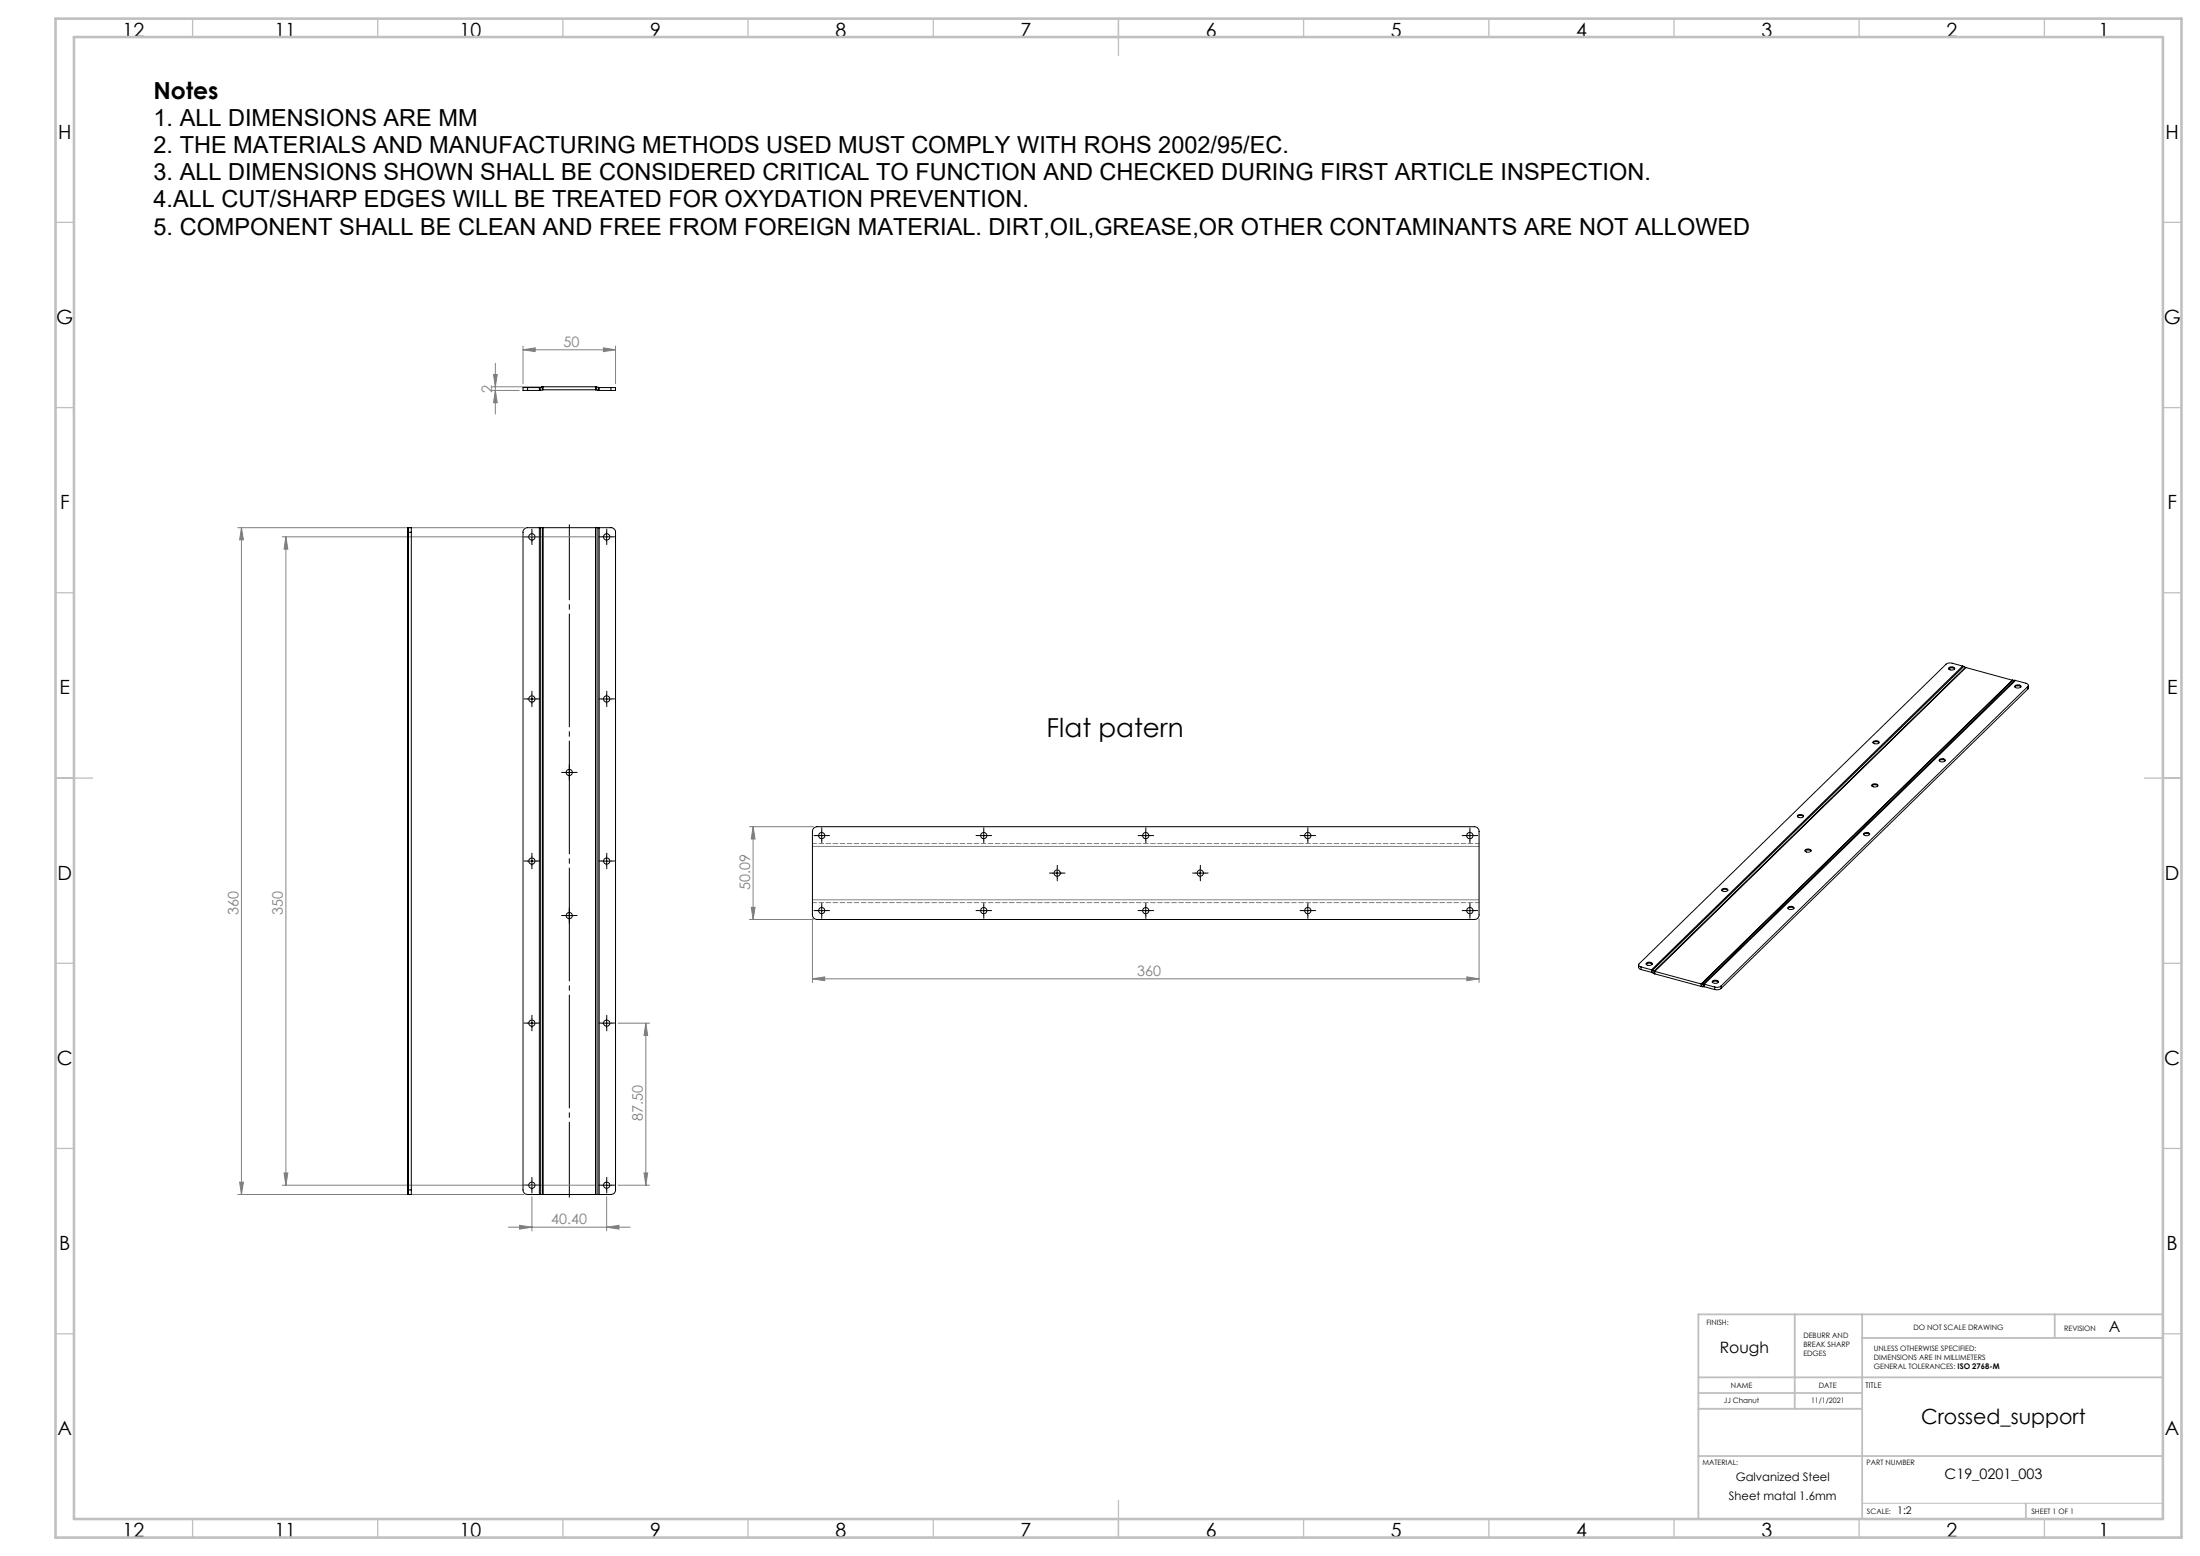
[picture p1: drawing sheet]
<svg xmlns="http://www.w3.org/2000/svg" width="594mm" height="420mm" viewBox="0 0 594 420" stroke-linecap="round" stroke-linejoin="round" font-family="sans-serif">
<g fill="none" stroke="#808080" stroke-width=".27">
<path d="M133.7 98.1v13.6M141.2 94.4l3.3-.5v1zM141.2 93.4v10.2M141.2 94.4h25M162.9 93.9l3.3 .5-3.3 .5zM166.2 93.4v10.2M132.8 105.4h7.4M132.8 104.4h12.8M133.2 101.1h1.1l-.6 3.3zM133.7 105.4l.6 3.3h-1.1zM64.2 142.4h77.3M65.2 142.4l.5 3.3h-1z"/>
<path d="M65.2 142.4v180M76.2 144.9h84.5M77.2 144.9l.5 3.3h-1zM77.2 144.9v175M202.4 223.1h17.2M203.3 223.1v25.1M203.3 223.1l.6 3.4h-1.1zM219.4 228.5h179.9M202.4 248.2h17.2M202.8 244.9h1.1l-.6 3.3zM219.4 242.9h179.9M219.4 247.9v17.3"/>
<path d="M399.3 247.9v17.3M166.9 276.2h8.5M174.4 276.2l.5 3.3h-1zM174.4 276.2v43.7M219.4 264.2l3.3-.5v1zM219.4 264.2h179.9M396.1 263.7l3.2 .5-3.2 .5zM64.7 319.1h1l-.5 3.3zM76.2 319.9h84.5M76.7 316.6h1l-.5 3.3zM166.9 319.9h8.5M173.9 316.6h1l-.5 3.3z"/>
<path d="M64.2 322.4h77.3M137.3 331.2h32.8M140.3 330.7l3.3 .5-3.3 .6zM143.6 323v9.3M163.8 331.2l3.3-.5v1.1zM163.8 323v9.3"/>
</g>
<path d="M153.7 323.2v-181.5" fill="none" stroke="#000" stroke-width=".27" stroke-dasharray="30.5 1.3 1.3 1.3" stroke-dashoffset="10.2"/>
<g fill="none" stroke="#000" stroke-width=".27" stroke-dasharray="30.5 1.3 1.3 1.3">
<path d="M142.4 144.9h-.9M143.6 143.7v-.9M143.6 146.2v.8M144.9 144.9h.8M162.6 144.9h-.9M163.8 143.7v-.9M163.8 146.2v.8M165.1 144.9h.8M142.4 188.7h-.9M143.6 187.4v-.8M143.6 189.9v.9M144.9 188.7h.8"/>
<path d="M162.6 188.7h-.9M163.8 187.4v-.8M163.8 189.9v.9M165.1 188.7h.8M152.5 208.5h-.9M153.7 207.2v-.8M153.7 209.7v.9M155 208.5h.8M142.4 232.4h-.9M143.6 231.2v-.9M143.6 233.7v.8M144.9 232.4h.8"/>
<path d="M162.6 232.4h-.9M163.8 231.2v-.9M163.8 233.7v.8M165.1 232.4h.8M220.6 225.5h-.8M221.9 224.3v-.9M221.9 226.8v.8M223.1 225.5h.9M264.4 225.5h-.9M265.6 224.3v-.9M265.6 226.8v.8M266.9 225.5h.8"/>
<path d="M284.2 235.7h-.8M285.5 234.4v-.8M285.5 236.9v.9M286.7 235.7h.9M308.1 225.5h-.8M309.4 224.3v-.9M309.4 226.8v.8M310.6 225.5h.9M322.8 235.7h-.8M324.1 234.4v-.8M324.1 236.9v.9M325.3 235.7h.9"/>
<path d="M351.9 225.5h-.9M353.1 224.3v-.9M353.1 226.8v.8M354.4 225.5h.8M395.6 225.5h-.8M396.9 224.3v-.9M396.9 226.8v.8M398.1 225.5h.9M152.5 247.1h-.9M153.7 245.9v-.9M153.7 248.4v.8M155 247.1h.8"/>
<path d="M220.6 245.8h-.8M221.9 244.5v-.8M221.9 247v.9M223.1 245.8h.9M264.4 245.8h-.9M265.6 244.5v-.8M265.6 247v.9M266.9 245.8h.8M308.1 245.8h-.8M309.4 244.5v-.8M309.4 247v.9M310.6 245.8h.9"/>
<path d="M351.9 245.8h-.9M353.1 244.5v-.8M353.1 247v.9M354.4 245.8h.8M395.6 245.8h-.8M396.9 244.5v-.8M396.9 247v.9M398.1 245.8h.9M142.4 276.2h-.9M143.6 274.9v-.8M143.6 277.4v.9M144.9 276.2h.8"/>
<path d="M162.6 276.2h-.9M163.8 274.9v-.8M163.8 277.4v.9M165.1 276.2h.8M142.4 319.9h-.9M143.6 318.7v-.9M144.9 319.9h.8M162.6 319.9h-.9M163.8 318.7v-.9M165.1 319.9h.8M143.6 321.2v.8M163.8 321.2v.8"/>
</g>
<g fill="none" stroke="#000" stroke-width=".27">
<path d="M142.3 144.9h2.6M143.6 143.7v2.5M162.6 144.9h2.5M163.8 143.7v2.5M142.3 188.7h2.6M143.6 187.4v2.5M162.6 188.7h2.5M163.8 187.4v2.5M152.5 208.5h2.4M153.7 207.2v2.5M142.3 232.4h2.6M143.6 231.2v2.5"/>
<path d="M162.6 232.4h2.5M163.8 231.2v2.5M220.6 225.5h2.5M221.9 224.3v2.5M264.4 225.5h2.4M265.6 224.3v2.5M284.2 235.7h2.5M285.4 234.4v2.5M308.1 225.5h2.5M309.4 224.3v2.5M322.8 235.7h2.5M324.1 234.4v2.5"/>
<path d="M351.9 225.5h2.5M353.1 224.3v2.5M395.6 225.5h2.5M396.9 224.3v2.5M152.5 247.1h2.4M153.7 245.9v2.5M220.6 245.8h2.5M221.9 244.6v2.5M264.4 245.8h2.4M265.6 244.6v2.5M308.1 245.8h2.5M309.4 244.6v2.5"/>
<path d="M351.9 245.8h2.5M353.1 244.6v2.5M395.6 245.8h2.5M396.9 244.6v2.5M142.3 276.2h2.6M143.6 274.9v2.5M162.6 276.2h2.5M163.8 274.9v2.5M142.3 319.9h2.6M143.6 318.7v2.5M162.6 319.9h2.5M163.8 318.7v2.5"/>
</g>
<path d="M219.4 227.7h180M399.4 243.6h-180" fill="none" stroke="#808080" stroke-width=".27" stroke-dasharray="1.3 .6" stroke-dashoffset=".2"/>
<path d="M502.8 405.8h81.2" fill="none" stroke="#c0c0c0" stroke-width=".27"/>
<g fill="none" stroke="#c0c0c0" stroke-width=".35">
<path d="M52 5v5M102 5v5M152 5v5M202 5v5M252 5v5M302 5v10M352 5v5M402 5v5M452 5v5M502 5v5M552 5v5M15 60h5"/>
<path d="M584 60h5M15 110h5M584 110h5M15 160h5M584 160h5M15 210h10M579 210h10M15 260h5M584 260h5M15 310h5M584 310h5M15 360h5"/>
<path d="M584 360h5M52 410v5M102 410v5M152 410v5M202 410v5M252 410v5M302 405v10M352 410v5M402 410v5M452 410v5M502 410v5M552 410v5"/>
</g>
<path d="M484.6 354.8v25.5M502.8 354.8v55.2M554.8 354.8v6.4M584 354.8h-125.4v55.2M458.6 371.8h125.4M458.6 376h44.2M502.8 361.2h81.2M458.6 380.3h44.2M458.6 393h125.4M547 405.8v4.2" fill="none" stroke="#c0c0c0" stroke-width=".5"/>
<path d="M15 5h574v410h-574zM20 10h564v400h-564z" fill="none" stroke="#c0c0c0" stroke-width=".7"/>
<g fill="#808080">
<path d="M162.9 93.9l3.3 .5-3.3 .5zM141.2 94.4l3.3-.5v1z"/>
<path d="M140.3 330.7l3.3 .5-3.3 .6zM163.8 331.2l3.3-.5v1.1zM219.4 264.2l3.3-.5v1zM396.1 263.7l3.2 .5-3.2 .5z"/>
<path d="M76.7 316.6h1l-.5 3.3zM77.2 144.9l.5 3.3h-1zM133.7 105.4l.6 3.3h-1.1zM133.2 101.1h1.1l-.6 3.3z"/>
<path d="M65.2 142.4l.5 3.3h-1zM64.7 319.1h1l-.5 3.3zM174.4 276.2l.5 3.3h-1zM173.9 316.6h1l-.5 3.3zM203.3 223.1l.6 3.4h-1.1zM202.8 244.9h1.1l-.6 3.3z"/>
</g>
<g fill="none" stroke="#000" stroke-width=".27">
<path d="M142.5 104.6h-1.3v.8h1.3M142.5 105.4h3.1M142.5 104.6v.8M142.5 104.6h3.1M145.6 104.6v.8M145.8 104.6h-.2M145.8 104.6l.2 .8M146 105.4h-.4M146.3 104.4l.2 .8M146.3 104.4l-.5 .2M146.5 105.2h.1M146.5 105.2l-.5 .2"/>
<path d="M146.6 104.4h-.3M146.6 104.4v.8M146.6 105.2h14.2M146.6 104.4h14.2M160.8 105.2h.1M160.8 104.4h.3M160.8 104.4v.8M160.9 105.2l.5 .2M161.1 104.4l-.2 .8M161.1 104.4l.5 .2M161.4 105.4h.4M161.6 104.6h.2"/>
<path d="M161.6 104.6l-.2 .8M161.8 104.6v.8M161.8 105.4h3.2M161.8 104.6h3.2M165 104.6h1.2v.8h-1.2M165 104.6v.8M110.1 142.4h1v1.3M110.1 142.4v180M110.2 142.4h.1M110.2 142.4v180M110.2 142.4v1.3h.9M111.1 143.7v177.5"/>
<path d="M145.6 142.4h.4M145.6 142.4h-3.1a1.21 1.21 0 0 0-1.3 1.3v177.5a1.21 1.21 0 0 0 1.3 1.2h3.1M145.6 142.4v180M146 142.4v180M146 142.4h.5M146.5 142.4h.1M146.5 142.4v180M146.6 142.4h14.2M146.6 142.4v180M160.8 142.4h.1M160.8 142.4v180M160.9 142.4h.5"/>
<path d="M160.9 142.4v180M161.4 142.4h.4M161.4 142.4v180M161.8 142.4h3.2a1.21 1.21 0 0 1 1.2 1.3v177.5a1.21 1.21 0 0 1-1.2 1.2h-3.2M161.8 142.4v180M529.9 179.8l.3 .1M529.9 179.8l-3.3-.9-1.1 .3-82.9 81a.54 .54 0 0 0-.1 .6 .54 .54 0 0 0 .6 .2M529.9 179.8l-84 82M530.2 179.9l-84 82M530.2 179.9l.5 .2M526.1 180.6l.9-.3 .8 .3M526.2 180.2l.8-.2 .8 .3a.91 .91 0 0 1-.9 .6 .91 .91 0 0 1-.8-.5z"/>
<path d="M530.7 180.1l.1 .1M530.7 180.1l-84 82M530.8 180.2l-84 82M530.8 180.2l12.5 3.4M543.3 183.6h.1M543.3 183.6l-84 82M543.4 183.6l-84 82M543.4 183.6h.5M543.9 183.6l.3 .1M543.9 183.6l-84 82M544 185.4a1.19 1.19 0 0 1 1.6 0M544.1 185.1l.8-.2 .7 .3a.9 .9 0 0 1-.8 .6 .9 .9 0 0 1-.8-.5z"/>
<path d="M544.2 183.7l2.8 .7a.54 .54 0 0 1 .6 .3 .54 .54 0 0 1-.1 .6M544.2 183.7l-84 82M547.5 185.3l-82.8 80.9M547.5 185.3v.7M547.5 186l-82.8 80.8M547.7 185l-.2 1M505.4 212.1l.6-.3 .6 .1 .4 .2M505.5 211.8l1.1-.2 .4 .4a1.05 1.05 0 0 1-1.6 0zM505.7 200.5l.9-.3 .7 .3M505.8 200.1l.5-.2 .6 .1 .5 .4a1.05 1.05 0 0 1-1.7-.1zM523.6 205.3l.6-.2 1 .2M523.7 205l.8-.2 .7 .3a.9 .9 0 0 1-.8 .6 .9 .9 0 0 1-.8-.5z"/>
<path d="M219.7 223.5l.9-.4h177.5a1.26 1.26 0 0 1 1.2 1.3v22.6a1.21 1.21 0 0 1-1.2 1.2h-177.5a1.21 1.21 0 0 1-1.2-1.2v-22.6zM485.3 220.4l.6-.3 .6 .1 .4 .2M485.4 220.1l.8-.2 .7 .3a.9 .9 0 0 1-.8 .6 .9 .9 0 0 1-.8-.5zM487.4 229.7l.5-.3 1.1 .3M487.4 229.4l.8-.3 .8 .4a.9 .9 0 0 1-.8 .6 .9 .9 0 0 1-.9-.5zM503.2 225.3l.5-.3 1.1 .3M503.2 224.9l.8-.2 .8 .3a.9 .9 0 0 1-.8 .6 .9 .9 0 0 1-.9-.5zM444.5 259.9l.8-.2 .8 .3a.9 .9 0 0 1-.8 .6 .9 .9 0 0 1-.9-.5zM464.9 240.4l.6-.4 .6 .1 .4 .3M465 240l.8-.2 .7 .3a.9 .9 0 0 1-.8 .6 .9 .9 0 0 1-.8-.5zM482.7 245.2l.6-.3 .7 .1 .4 .2M482.8 244.9a.85 .85 0 0 1 .9-.3 .85 .85 0 0 1 .6 .7l-1.1 .2-.5-.3z"/>
<path d="M442.4 260.4l.1 .9 .6 .4M443.1 261l2.8 .8M443.1 261.7l2.8 .7M443.1 261v.7M444.5 260.3l.5-.3 1.1 .3M445.9 261.8l.3 .1M445.9 262.4l.1 .1M445.9 261.8v.6M446 262.5l.5 .3M446.2 261.9l-.2 .6M446.2 261.9l.5 .2M446.5 262.8l.3 .1"/>
<path d="M446.7 262.1l.1 .1M446.7 262.1l-.2 .7M446.8 262.2l12.5 3.4M446.8 262.2v.7M446.8 262.9l12.5 3.4M459.3 265.6h.1M459.3 266.3h.3M459.3 265.6v.7M459.4 265.6l.2 .7M459.4 265.6h.5M459.6 266.3h.5M459.9 265.6l.3 .1"/>
<path d="M459.9 265.6l.2 .7M460.1 266.3h.1M460.2 265.7l2.8 .7M460.2 265.7v.6M460.2 266.3l2.8 .8M462.3 265.1l.9-.3 .8 .3M462.4 264.8l.8-.2 .8 .3a.91 .91 0 0 1-.8 .6 .91 .91 0 0 1-.9-.5zM463 266.4v.7M464.7 266.2l-.5 .2h-1.2M464.7 266.8l-.5 .3h-1.2M464.7 266.2v.6M110.2 322.4h.1"/>
<path d="M111.1 321.2v1.2h-1M111.1 321.2h-.9v1.2M145.6 322.4h.4M146 322.4h.5M146.5 322.4h.1M146.6 322.4h14.2M160.8 322.4h.1M160.9 322.4h.5M161.4 322.4h.4"/>
<circle cx="143.6" cy="144.9" r=".86"/>
<circle cx="163.8" cy="144.9" r=".86"/>
<circle cx="143.6" cy="188.7" r=".85"/>
<circle cx="163.8" cy="188.7" r=".84"/>
<circle cx="153.7" cy="208.5" r=".84"/>
<circle cx="143.6" cy="232.4" r=".84"/>
<circle cx="163.8" cy="232.4" r=".84"/>
<circle cx="221.9" cy="225.5" r=".84"/>
<circle cx="265.6" cy="225.5" r=".84"/>
<circle cx="285.4" cy="235.7" r=".84"/>
<circle cx="309.3" cy="225.5" r=".84"/>
<circle cx="324.1" cy="235.7" r=".84"/>
<circle cx="353.1" cy="225.6" r=".85"/>
<circle cx="396.9" cy="225.5" r=".86"/>
<circle cx="153.7" cy="247.1" r=".84"/>
<circle cx="221.9" cy="245.8" r=".84"/>
<circle cx="265.6" cy="245.8" r=".84"/>
<circle cx="309.4" cy="245.8" r=".84"/>
<circle cx="353.1" cy="245.8" r=".84"/>
<circle cx="396.9" cy="245.8" r=".86"/>
<circle cx="143.6" cy="276.2" r=".84"/>
<circle cx="163.8" cy="276.2" r=".84"/>
<circle cx="143.6" cy="319.9" r=".84"/>
<circle cx="163.8" cy="319.9" r=".84"/>
</g>
<text font-size="7.1" x="282.6" y="199">Flat patern</text>
<g font-size="6.3">
<text x="41.5" y="26.7">Notes</text>
<text x="41.5" y="34">1. ALL DIMENSIONS ARE MM</text>
<text x="41.5" y="41.3">2. THE MATERIALS AND MANUFACTURING METHODS USED MUST COMPLY WITH ROHS 2002/95/EC.</text>
<text x="41.5" y="48.7">3. ALL DIMENSIONS SHOWN SHALL BE CONSIDERED CRITICAL TO FUNCTION AND CHECKED DURING FIRST ARTICLE INSPECTION.</text>
<text x="41.5" y="56">4.ALL CUT/SHARP EDGES WILL BE TREATED FOR OXYDATION PREVENTION.</text>
<text x="41.5" y="63.3">5. COMPONENT SHALL BE CLEAN AND FREE FROM FOREIGN MATERIAL. DIRT,OIL,GREASE,OR OTHER CONTAMINANTS ARE NOT ALLOWED</text>
</g>
<text font-size="5.6" x="518.7" y="384.5">Crossed_support</text>
<g font-size="5.3">
<text x="33.1" y="9.9">12</text>
<text x="74.1" y="9.9">11</text>
<text x="124.1" y="9.9">10</text>
<text x="175.6" y="9.9">9</text>
<text x="225.6" y="9.9">8</text>
<text x="275.6" y="9.9">7</text>
<text x="325.6" y="9.9">6</text>
<text x="375.6" y="9.9">5</text>
<text x="425.6" y="9.9">4</text>
<text x="475.6" y="9.9">3</text>
<text x="525.6" y="9.9">2</text>
<text x="566.6" y="9.9">1</text>
<text x="15.7" y="37.4">H</text>
<text x="584.7" y="37.4">H</text>
<text x="15.2" y="87.4">G</text>
<text x="584.2" y="87.4">G</text>
<text x="16.2" y="137.4">F</text>
<text x="585.2" y="137.4">F</text>
<text x="16.1" y="187.4">E</text>
<text x="585.1" y="187.4">E</text>
<text x="15.5" y="237.4">D</text>
<text x="584.5" y="237.4">D</text>
<text x="15.4" y="287.4">C</text>
<text x="584.4" y="287.4">C</text>
<text x="16" y="337.4">B</text>
<text x="585" y="337.4">B</text>
<text x="15.5" y="387.4">A</text>
<text x="584.5" y="387.4">A</text>
<text x="33.1" y="414.9">12</text>
<text x="74.1" y="414.9">11</text>
<text x="124.1" y="414.9">10</text>
<text x="175.6" y="414.9">9</text>
<text x="225.6" y="414.9">8</text>
<text x="275.6" y="414.9">7</text>
<text x="325.6" y="414.9">6</text>
<text x="375.6" y="414.9">5</text>
<text x="425.6" y="414.9">4</text>
<text x="475.6" y="414.9">3</text>
<text x="525.6" y="414.9">2</text>
<text x="566.6" y="414.9">1</text>
</g>
<g font-size="4.2">
<text x="569.3" y="359.6">A</text>
<text x="464.3" y="365.2">Rough</text>
</g>
<g font-size="3.9" fill="#808080">
<text x="152.2" y="93.5">50</text>
<text x="132.9" y="106" transform="rotate(-90 132.9 106)">2</text>
<text x="202.5" y="240.3" transform="rotate(-90 202.5 240.3)">50.09</text>
<text x="64.4" y="246.9" transform="rotate(-90 64.4 246.9)">360</text>
<text x="76.4" y="246.9" transform="rotate(-90 76.4 246.9)">350</text>
<text x="307" y="263.3">360</text>
<text x="173.6" y="302.6" transform="rotate(-90 173.6 302.6)">87.50</text>
<text x="148.8" y="330.4">40.40</text>
</g>
<text font-size="3.9" x="525.1" y="399.3">C19_0201_003</text>
<g font-size="3.2">
<text x="468.7" y="399.7">Galvanized Steel</text>
<text x="466.8" y="404.8">Sheet matal 1.6mm</text>
</g>
<text font-size="2.8" x="512.3" y="408.6">1:2</text>
<text font-size="2.1" x="503.7" y="374.6">TITLE</text>
<g font-size="2">
<text x="460.8" y="357.6">FINISH:</text>
<text x="516.6" y="359">DO NOT SCALE DRAWING</text>
<text x="557.3" y="359.2">REVISION</text>
<text x="486.9" y="361.1">DEBURR AND</text>
<text x="486.9" y="363.6">BREAK SHARP</text>
<text x="506" y="364.6">UNLESS OTHERWISE SPECIFIED:</text>
<text x="486.9" y="366.1">EDGES</text>
<text x="506" y="367.1">DIMENSIONS ARE IN MILLIMETERS</text>
<text x="506" y="369.6">GENERAL TOLERANCES: ISO 2768-M</text>
<text x="467.4" y="374.6">NAME</text>
<text x="491.1" y="374.6">DATE</text>
<text x="465.5" y="378.7">JJ Chanut</text>
<text x="489" y="378.6">11/1/2021</text>
<text x="459.6" y="395.5">MATERIAL:</text>
<text x="504" y="395.5">PART NUMBER</text>
<text x="504.1" y="408.6">SCALE:</text>
<text x="548.5" y="408.6">SHEET 1 OF 1</text>
</g>
</svg>
